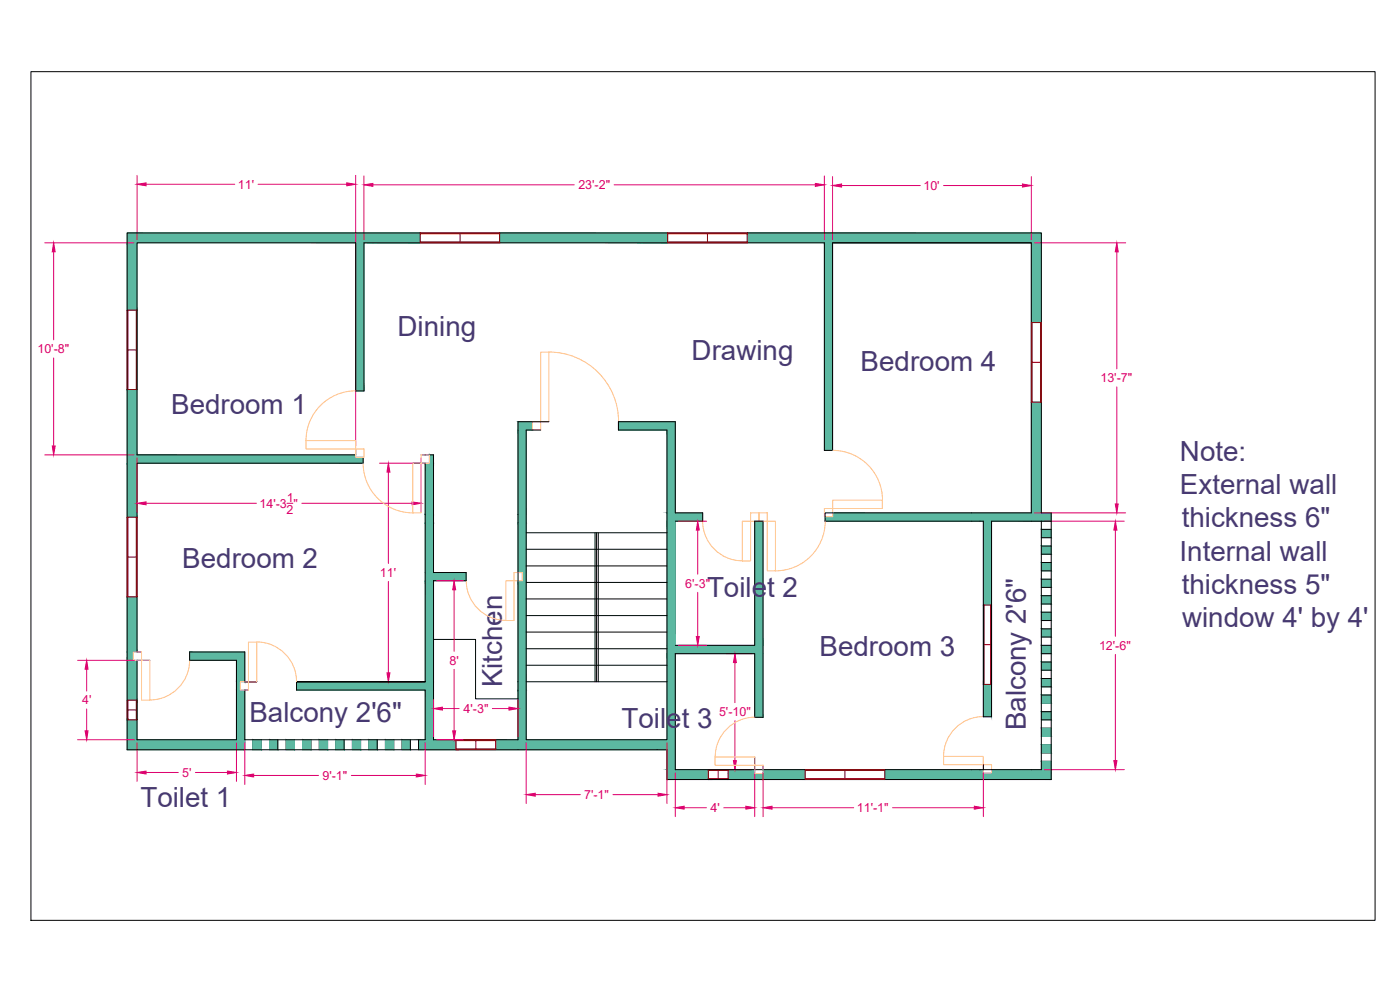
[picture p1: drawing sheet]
<svg xmlns="http://www.w3.org/2000/svg" width="420mm" height="297mm" viewBox="0 0 420 297" stroke-linecap="round" stroke-linejoin="round" font-family="sans-serif">
<!-- layer: 0 -->
<g fill="none" stroke="#000" stroke-width=".3">
<path d="M9.3 21.5h403.4v254.6h-403.4zM38.2 69.9h274.3v84h3v80h-115.3v-8.9h-162zM249.9 72.9h59.6v81h-61.9v2.5h47.5v58.7h2.5v-58.7h17.9M309.5 72.9h-59.6v62.2h-2.5v-62.2h-138.2v44.4h-2.5v-44.4h-65.6v63.6h65.6v-1.8M109 137.2v1.8h-67.9v56.6h1.4M123.9 139h3.7v65.6M162.3 129h-4.4v93h42.3v-93h-14.6v-2.5h17.1v27.4h8.2v2.5h-8.2v37.2h23.8v-37.2h2.5v58.8h-2.5v-19.1h-23.8v34.8h112.8M164.7 126.5h-9.2v95.5h-25.4v-47.8h9.8v-2.4h-9.8v-35.3h-3.7M157.9 159.9h42.3M178.6 159.9v44.7M179 159.9v44.7M179.5 159.9v44.7"/>
<path d="M312.5 156.4v74.5M312.5 158.8h3M157.9 174.8h42.3M157.9 179.7h42.3M157.9 164.8h42.3M157.9 169.8h42.3M312.5 173.8h3M312.5 166.3h3M312.5 163.8h3M312.5 178.7h3M312.5 171.3h3M312.5 176.2h3"/>
<path d="M312.5 161.3h3M312.5 168.8h3M45 198.1h-3.9v23.9h29.9v-23.9h-14.1v-2.5h16.6v9h3.6M130.1 191.9h12.6v17.8h12.8M157.9 194.6h42.3M157.9 184.7h42.3M157.9 199.6h42.3M157.9 189.7h42.3M312.5 186.2h3M312.5 196.1h3M312.5 193.6h3M312.5 191.1h3"/>
<path d="M312.5 181.2h3M312.5 198.6h3M312.5 188.7h3M312.5 183.7h3M74.6 207.1h-1.1v17.9M127.6 204.6h-38.6h38.6M127.6 204.6h-38.6v2.5h38.6v14.9h-54.1M157.9 204.6h42.3M312.5 211h3M312.5 218.5h3M312.5 208.5h3M312.5 203.6h3"/>
<path d="M312.5 216h3M312.5 206.1h3M312.5 201.1h3M312.5 213.5h3M75.9 222v3M78.4 222v3M80.9 222v3M83.4 222v3M85.9 222v3M88.4 222v3M90.8 222v3M93.3 222v3"/>
<path d="M95.8 222v3M98.3 222v3M100.8 222v3M103.3 222v3M105.8 222v3M108.2 222v3M110.7 222v3M113.2 222v3M115.7 222v3M118.2 222v3M120.7 222v3M123.2 222v3"/>
<path d="M125.6 222v3M226.5 227.1v3.8M229 229.6v1.3M295.1 229.4v1.5M312.5 221h3M312.5 223.5h3M312.5 225.9h3M312.5 228.4h3"/>
</g>
<!-- layer: Hatches -->
<g fill="#5cb8a1" stroke="#5cb8a1" stroke-width=".3">
<path d="M185.6 126.5l17.1 2.5v-2.5zM185.6 126.5l17.1 2.5h-17.1z"/>
<path d="M155.5 126.5l4.3 2.5v-2.5zM155.5 126.5l4.3 2.5h-4.3z"/>
<path d="M200.2 129l2.5 24.9v-24.9zM200.2 129l2.5 24.9h-2.5z"/>
<path d="M155.5 129l2.4 25.4v-25.4zM155.5 129l2.4 25.4h-2.4z"/>
<path d="M200.2 153.9l10.7 2.5v-2.5zM200.2 153.9l10.7 2.5h-10.7z"/>
<path d="M155.5 154.4l2.4 2.4v-2.4zM155.5 154.4l2.4 2.4h-2.4z"/>
<path d="M155.5 156.8l2.4 15v-15zM155.5 156.8l2.4 15h-2.4z"/>
<path d="M156.8 171.8l1.1 2.4v-2.4zM156.8 171.8l1.1 2.4h-1.1z"/>
<path d="M226.5 156.4l2.5 37.2v-37.2zM226.5 156.4l2.5 37.2h-2.5z"/>
<path d="M200.2 156.4l2.5 37.2v-37.2zM200.2 156.4l2.5 37.2h-2.5z"/>
<path d="M200.2 193.6l28.8 2.5v-2.5zM200.2 193.6l28.8 2.5h-28.8z"/>
<path d="M155.5 174.2l2.4 30.4v-30.4zM155.5 174.2l2.4 30.4h-2.4z"/>
<path d="M155.5 204.6l2.4 2.5v-2.5zM155.5 204.6l2.4 2.5h-2.4z"/>
<path d="M226.5 196.1l2.5 19.1v-19.1zM226.5 196.1l2.5 19.1h-2.5z"/>
<path d="M200.2 196.1l2.5 25.9v-25.9zM200.2 196.1l2.5 25.9h-2.5z"/>
<path d="M155.5 207.1l2.4 14.9v-14.9zM155.5 207.1l2.4 14.9h-2.4z"/>
<path d="M148.8 222l53.9 3v-3zM148.8 222l53.9 3h-53.9z"/>
<path d="M200.2 225l2.5 5.9v-5.9zM200.2 225l2.5 5.9h-2.5z"/>
<path d="M200.2 230.9l12.4 3v-3zM200.2 230.9l12.4 3h-12.4z"/>
<path d="M38.2 69.9l87.9 2.7v-2.7zM38.2 69.9l87.9 2.7h-87.9z"/>
<path d="M38.2 72.6l87.9 .3v-.3zM38.2 72.6l87.9 .3h-87.9z"/>
<path d="M38.2 72.9l2.9 20.1v-20.1zM38.2 72.9l2.9 20.1h-2.9z"/>
<path d="M106.7 72.9l2.5 44.4v-44.4zM106.7 72.9l2.5 44.4h-2.5z"/>
<path d="M38.2 116.9l2.9 19.6v-19.6zM38.2 116.9l2.9 19.6h-2.9z"/>
<path d="M38.2 136.5l68.5 .7v-.7zM38.2 136.5l68.5 .7h-68.5z"/>
<path d="M128.9 136.5l1.2 2.5v-2.5zM128.9 136.5l1.2 2.5h-1.2z"/>
<path d="M38.2 137.2l70.8 1.8v-1.8zM38.2 137.2l70.8 1.8h-70.8z"/>
<path d="M127.6 139l2.5 15.4v-15.4zM127.6 139l2.5 15.4h-2.5z"/>
<path d="M38.2 139l2.9 16.2v-16.2zM38.2 139l2.9 16.2h-2.9z"/>
<path d="M127.6 154.4l2.5 2.4v-2.4zM127.6 154.4l2.5 2.4h-2.5z"/>
<path d="M127.6 156.8l2.5 15v-15zM127.6 156.8l2.5 15h-2.5z"/>
<path d="M127.6 171.8l12.3 2.4v-2.4zM127.6 171.8l12.3 2.4h-12.3z"/>
<path d="M38.2 179.1l2.9 16.5v-16.5zM38.2 179.1l2.9 16.5h-2.9z"/>
<path d="M38.2 195.6l1.8 2.5v-2.5zM38.2 195.6l1.8 2.5h-1.8z"/>
<path d="M56.9 195.6l16.6 2.5v-2.5zM56.9 195.6l16.6 2.5h-16.6z"/>
<path d="M127.6 174.2l2.5 30.4v-30.4zM127.6 174.2l2.5 30.4h-2.5z"/>
<path d="M71 198.1l2.5 6.5v-6.5zM71 198.1l2.5 6.5h-2.5z"/>
<path d="M89 204.6l41.1 2.5v-2.5zM89 204.6l41.1 2.5h-41.1z"/>
<path d="M71 204.6l1.1 2.5v-2.5zM71 204.6l1.1 2.5h-1.1z"/>
<path d="M38.2 198.1l2.9 12v-12zM38.2 198.1l2.9 12h-2.9z"/>
<path d="M127.6 207.1l2.5 14.9v-14.9zM127.6 207.1l2.5 14.9h-2.5z"/>
<path d="M71 207.1l2.5 14.9v-14.9zM71 207.1l2.5 14.9h-2.5z"/>
<path d="M38.2 216l2.9 6v-6zM38.2 216l2.9 6h-2.9z"/>
<path d="M125.6 222l11.2 3v-3zM125.6 222l11.2 3h-11.2z"/>
<path d="M38.2 222l35.3 3v-3zM38.2 222l35.3 3h-35.3z"/>
<path d="M224.3 69.9l88.2 .2v-.2zM224.3 69.9l88.2 .2h-88.2z"/>
<path d="M150 69.9l50.4 .2v-.2zM150 69.9l50.4 .2h-50.4z"/>
<path d="M150 70.1l50.4 2.5v-2.5zM150 70.1l50.4 2.5h-50.4z"/>
<path d="M224.3 70.1l88.2 2.8v-2.8zM224.3 70.1l88.2 2.8h-88.2z"/>
<path d="M150 72.6l50.4 .3v-.3zM150 72.6l50.4 .3h-50.4z"/>
<path d="M309.5 72.9l3 23.9v-23.9zM309.5 72.9l3 23.9h-3z"/>
<path d="M247.4 72.9l2.5 62.2v-62.2zM247.4 72.9l2.5 62.2h-2.5z"/>
<path d="M309.5 120.7l3 33.2v-33.2zM309.5 120.7l3 33.2h-3z"/>
<path d="M249.9 153.9l65.6 1.1v-1.1zM249.9 153.9l65.6 1.1h-65.6z"/>
<path d="M247.6 155l67.9 1.4v-1.4zM247.6 155l67.9 1.4h-67.9z"/>
<path d="M312.5 158.8l3 2.5v-2.5zM312.5 158.8l3 2.5h-3z"/>
<path d="M312.5 163.8l3 2.5v-2.5zM312.5 163.8l3 2.5h-3z"/>
<path d="M312.5 168.8l3 2.5v-2.5zM312.5 168.8l3 2.5h-3z"/>
<path d="M312.5 173.8l3 2.4v-2.4zM312.5 173.8l3 2.4h-3z"/>
<path d="M312.5 178.7l3 2.5v-2.5zM312.5 178.7l3 2.5h-3z"/>
<path d="M295.1 156.4l2.5 25.1v-25.1zM295.1 156.4l2.5 25.1h-2.5z"/>
<path d="M312.5 183.7l3 2.5v-2.5zM312.5 183.7l3 2.5h-3z"/>
<path d="M312.5 188.7l3 2.4v-2.4zM312.5 188.7l3 2.4h-3z"/>
<path d="M312.5 193.6l3 2.5v-2.5zM312.5 193.6l3 2.5h-3z"/>
<path d="M312.5 198.6l3 2.5v-2.5zM312.5 198.6l3 2.5h-3z"/>
<path d="M312.5 203.6l3 2.5v-2.5zM312.5 203.6l3 2.5h-3z"/>
<path d="M312.5 208.5l3 2.5v-2.5zM312.5 208.5l3 2.5h-3z"/>
<path d="M295.1 205.4l2.5 9.7v-9.7zM295.1 205.4l2.5 9.7h-2.5z"/>
<path d="M312.5 213.5l3 2.5v-2.5zM312.5 213.5l3 2.5h-3z"/>
<path d="M312.5 218.5l3 2.5v-2.5zM312.5 218.5l3 2.5h-3z"/>
<path d="M120.7 222l2.5 3v-3zM120.7 222l2.5 3h-2.5z"/>
<path d="M115.7 222l2.5 3v-3zM115.7 222l2.5 3h-2.5z"/>
<path d="M110.7 222l2.5 3v-3zM110.7 222l2.5 3h-2.5z"/>
<path d="M105.8 222l2.4 3v-3zM105.8 222l2.4 3h-2.4z"/>
<path d="M100.8 222l2.5 3v-3zM100.8 222l2.5 3h-2.5z"/>
<path d="M95.8 222l2.5 3v-3zM95.8 222l2.5 3h-2.5z"/>
<path d="M90.8 222l2.5 3v-3zM90.8 222l2.5 3h-2.5z"/>
<path d="M85.9 222l2.5 3v-3zM85.9 222l2.5 3h-2.5z"/>
<path d="M80.9 222l2.5 3v-3zM80.9 222l2.5 3h-2.5z"/>
<path d="M75.9 222l2.5 3v-3zM75.9 222l2.5 3h-2.5z"/>
<path d="M312.5 223.5l3 2.4v-2.4zM312.5 223.5l3 2.4h-3z"/>
<path d="M312.5 228.4l3 2.5v-2.5zM312.5 228.4l3 2.5h-3z"/>
<path d="M265.5 230.9l29.6 .3v-.3zM265.5 230.9l29.6 .3h-29.6z"/>
<path d="M229 230.9l12.7 .3v-.3zM229 230.9l12.7 .3h-12.7z"/>
<path d="M297.6 230.9l17.9 1v-1zM297.6 230.9l17.9 1h-17.9z"/>
<path d="M265.5 231.2l29.6 .7v-.7zM265.5 231.2l29.6 .7h-29.6z"/>
<path d="M229 231.2l12.7 .9v-.9zM229 231.2l12.7 .9h-12.7z"/>
<path d="M218.5 230.9l8 1.2v-1.2zM218.5 230.9l8 1.2h-8z"/>
<path d="M265.5 231.9l50 1.7v-1.7zM265.5 231.9l50 1.7h-50z"/>
<path d="M218.5 232.1l23.2 1.5v-1.5zM218.5 232.1l23.2 1.5h-23.2z"/>
<path d="M265.5 233.6l50 .3v-.3zM265.5 233.6l50 .3h-50z"/>
<path d="M218.5 233.6l23.2 .3v-.3zM218.5 233.6l23.2 .3h-23.2z"/>
</g>
<!-- layer: Door -->
<g fill="none" stroke="#ffbf7f" stroke-width=".3">
<path d="M106.8 117.3a14.9 14.9 0 0 0-15 14.9M162.3 105.7h2.4v20.8h-2.4zM164.8 105.6a20.9 20.9 0 0 1 20.8 20.9M91.8 132.2h14.9v2.5h-14.9zM106.7 134.7h2.5v2.5h-2.5zM109 139a14.9 14.9 0 0 0 14.9 14.9M123.9 139h2.5v14.9h-2.5zM126.4 136.5h2.5v2.5h-2.5zM159.8 126.5h2.5v2.5h-2.5zM249.9 135.1a14.9 14.9 0 0 1 15 15M210.9 156.4a11.9 11.9 0 0 0 11.9 11.9M222.8 156.4h2.5v11.9h-2.5z"/>
<path d="M225.3 153.9h2.5v2.5h-2.5zM227.8 153.9h2.5v2.5h-2.5zM230.3 156.4h2.4v14.9h-2.4zM247.4 152.6h2.5v2.4h-2.5zM247.7 156.4a14.9 14.9 0 0 1-15 14.9M249.9 150.1h14.9v2.5h-14.9zM139.9 174.2a11.9 11.9 0 0 0 11.9 11.9M151.8 174.2h2.5v12h-2.5zM154.3 171.8h2.5v2.4h-2.5zM40 195.6h2.5v2.5h-2.5zM42.5 198.1h2.5v12h-2.5zM56.9 198.1a11.9 11.9 0 0 1-11.9 11.9"/>
<path d="M74.6 192.7h2.5v11.9h-2.5zM77.1 192.6a11.9 11.9 0 0 1 11.9 11.9M72.1 204.6h2.5v2.5h-2.5zM226.6 215.2a11.9 11.9 0 0 0-12 11.9M295.1 215a11.9 11.9 0 0 0-11.9 11.9M214.6 227.1h11.9v2.5h-11.9zM226.5 229.6h2.5v2.5h-2.5zM283.2 226.9h11.9v2.5h-11.9zM295.1 229.4h2.5v2.5h-2.5z"/>
</g>
<!-- layer: Window -->
<g fill="none" stroke="#950000" stroke-width=".3">
<path d="M126.1 69.9h23.9v3h-23.9zM126.1 70.1h23.9M126.1 72.6h23.9M138.1 70.1v2.5M200.4 69.9h23.9v3h-23.9zM200.4 70.1h23.9M200.4 72.6h23.9M212.3 70.1v2.5M38.2 93h2.9v23.9h-2.9zM38.4 93v23.9M40.9 93v23.9M309.5 96.8h3v23.9h-3z"/>
<path d="M309.8 96.8v23.9M312.3 96.8v23.9M38.4 105h2.5M309.8 108.7h2.5M38.2 155.2h2.9v23.9h-2.9zM38.4 155.2v23.9M40.9 155.2v23.9M38.4 167.1h2.5M295.1 181.5h2.5v23.9h-2.5zM295.3 181.5v23.9M295.3 193.4h2M297.3 181.5v23.9"/>
<path d="M38.2 210.1h2.9v5.9h-2.9zM38.4 210.1v5.9M38.4 213h2.5M40.9 210.1v5.9M136.8 222h12v3h-12zM136.8 222.2h12M136.8 224.7h12M142.8 222.2v2.5M212.6 230.9h5.9v3h-5.9zM212.6 231.2h5.9M212.6 233.6h5.9M215.5 231.2v2.4"/>
<path d="M241.7 230.9h23.8v3h-23.8zM241.7 231.2h23.8M241.7 233.6h23.8M253.6 231.2v2.4"/>
</g>
<!-- layer: Dim -->
<g fill="none" stroke="#dd006e" stroke-width=".3">
<path d="M41.1 52.6v19.3M43.8 55.3h26.7M77.4 55.3h26.7M106.7 52.6v81.2M109.2 52.8v19.1M111.9 55.5h60.5M184.3 55.5h60.4M247.4 52.8v19.1M249.9 53v18.9M252.6 55.7h23.6M283.2 55.7h23.6M309.5 53v18.9"/>
<path d="M13.4 72.9h26.8M16.1 75.6v26.4M310.4 72.9h27.4M335.2 75.6v35.1M16.1 107.4v26.4M335.2 116.1v35.1M13.4 136.5h26.8M41.1 137.4v16.3M113.9 139h12.8M126.4 137.4v16.3M43.8 151h33.1M86.1 151h1.8"/>
<path d="M90.6 151h33.1M116.6 141.6v27.5M203.6 156.4h8.5M209.4 159v13.3M310.4 153.9h27.4M313.5 156.4h23.9M334.7 159v31.9M116.6 174.5v27.4M131 174.2h8M136.3 177v18.4M209.4 177.7v13.3M23.3 198.1h17"/>
<path d="M203.6 193.6h8.5M217.9 196.1h7.7M220.6 198.8v12M334.7 196.3v31.9M26 200.8v6.5M26 212.7v6.6M113.9 204.6h12.8M130.1 209.9v11.1M132.8 212.6h5M136.3 200.8v18.5M147.8 212.6h5M155.5 209.9v11.1"/>
<path d="M220.6 216.2v12M23.3 222h17M41.1 222.9v11.5M43.8 231.8h9.7M58.6 231.8h9.7M71 222.9v11.5M73.5 222.9v12.5M76.1 232.7h19.5M105.4 232.7h19.5M127.6 222.9v12.5M131 222h8M157.9 222.9v18.2"/>
<path d="M160.6 238.4h13.6M184 238.4h13.5M200.2 222.9v18.2M202.7 231.9v13.1M217.9 230.9h7.7M226.5 231.9v13.1M229 231.9v13.1M295.1 231.9v13.1M313.5 230.9h23.9M205.3 242.4h6.7M217.2 242.4h6.6M231.7 242.4h24.5"/>
<path d="M267.9 242.4h24.5"/>
</g>
<g fill="#dd006e" stroke="#dd006e" stroke-width=".3">
<path d="M16.1 72.9l.5 2.7h-.9z"/>
<path d="M15.7 133.8h.9l-.5 2.7z"/>
<path d="M41.1 55.3l2.7-.4v.9z"/>
<path d="M104.1 54.9l2.6 .4-2.6 .5z"/>
<path d="M109.2 55.5l2.7-.5v.9z"/>
<path d="M244.7 55l2.7 .5-2.7 .4z"/>
<path d="M249.9 55.7l2.7-.5v.9z"/>
<path d="M306.8 55.2l2.7 .5-2.7 .4z"/>
<path d="M335.2 72.9l.4 2.7h-.9z"/>
<path d="M334.7 151.2h.9l-.4 2.7z"/>
<path d="M334.7 156.4l.5 2.6h-.9z"/>
<path d="M334.3 228.2h.9l-.5 2.7z"/>
<path d="M223.8 241.9l2.7 .5-2.7 .4z"/>
<path d="M202.7 242.4l2.6-.5v.9z"/>
<path d="M220.6 196.1l.4 2.7h-.9z"/>
<path d="M220.1 228.2h.9l-.4 2.7z"/>
<path d="M68.3 231.4l2.7 .4-2.7 .4z"/>
<path d="M41.1 231.8l2.7-.4v.8z"/>
<path d="M123.7 150.6l2.7 .4-2.7 .5z"/>
<path d="M41.1 151l2.7-.4v.9z"/>
<path d="M116.6 139l.4 2.6h-.9z"/>
<path d="M116.1 201.9h.9l-.4 2.7z"/>
<path d="M26 198.1l.4 2.7h-.9z"/>
<path d="M25.5 219.3h.9l-.4 2.7z"/>
<path d="M209.4 156.4l.5 2.6h-.9z"/>
<path d="M209 191h.9l-.5 2.6z"/>
<path d="M73.5 232.7l2.6-.5v.9z"/>
<path d="M124.9 232.2l2.7 .5-2.7 .4z"/>
<path d="M136.3 174.2l.5 2.8h-.9z"/>
<path d="M135.9 219.3h.9l-.5 2.7z"/>
<path d="M130.1 212.6l2.7-.4v.9z"/>
<path d="M152.8 212.2l2.7 .4-2.7 .5z"/>
<path d="M229 242.4l2.7-.5v.9z"/>
<path d="M292.4 241.9l2.7 .5-2.7 .4z"/>
<path d="M157.9 238.4l2.7-.4v.9z"/>
<path d="M197.5 238l2.7 .4-2.7 .5z"/>
</g>
<g font-size="8.3" fill="#473972">
<text x="119.3" y="100.7">Dining</text>
<text x="207.6" y="107.9">Drawing</text>
<text x="258.3" y="111.3">Bedroom 4</text>
<text x="51.4" y="124.1">Bedroom 1</text>
<text x="354.1" y="138.3">Note:</text>
<text x="354.1" y="148.3">External wall</text>
<text x="354.6" y="158.2">thickness 6&quot;</text>
<text x="54.7" y="170.5">Bedroom 2</text>
<text x="354" y="168.2">Internal wall</text>
<text x="212.2" y="179.2">Toilet 2</text>
<text x="354.6" y="178.1">thickness 5&quot;</text>
<text x="354.8" y="188.1">window 4' by 4'</text>
<text x="246" y="196.8">Bedroom 3</text>
<text x="150.7" y="206.2" transform="rotate(-90 150.7 206.2)">Kitchen</text>
<text x="74.9" y="216.6">Balcony 2'6&quot;</text>
<text x="186.5" y="218.4">Toilet 3</text>
<text x="307.9" y="219.2" transform="rotate(-90 307.9 219.2)">Balcony 2'6&quot;</text>
<text x="42.1" y="242.1">Toilet 1</text>
</g>
<g font-size="3.7" fill="#dd006e">
<text x="71.4" y="56.6">11'</text>
<text x="173.6" y="56.8">23'-2&quot;</text>
<text x="277.1" y="57">10'</text>
<text x="11.2" y="106">10'-8&quot;</text>
<text x="330.3" y="114.7">13'-7&quot;</text>
<text x="77.9" y="152.4">14'-3 &quot;</text>
<text x="86" y="154.1">2</text>
<text x="86.1" y="150.5">1</text>
<text x="114" y="173.1">11'</text>
<text x="205.7" y="176.3">6'-3&quot;</text>
<text x="329.8" y="194.9">12'-6&quot;</text>
<text x="134.9" y="199.4">8'</text>
<text x="24.7" y="211.4">4'</text>
<text x="139.1" y="213.9">4'-3&quot;</text>
<text x="215.8" y="214.8">5'-10&quot;</text>
<text x="54.7" y="233.1">5'</text>
<text x="96.8" y="234">9'-1&quot;</text>
<text x="175.3" y="239.8">7'-1&quot;</text>
<text x="213.2" y="243.7">4'</text>
<text x="257.1" y="243.7">11'-1&quot;</text>
</g>
</svg>
